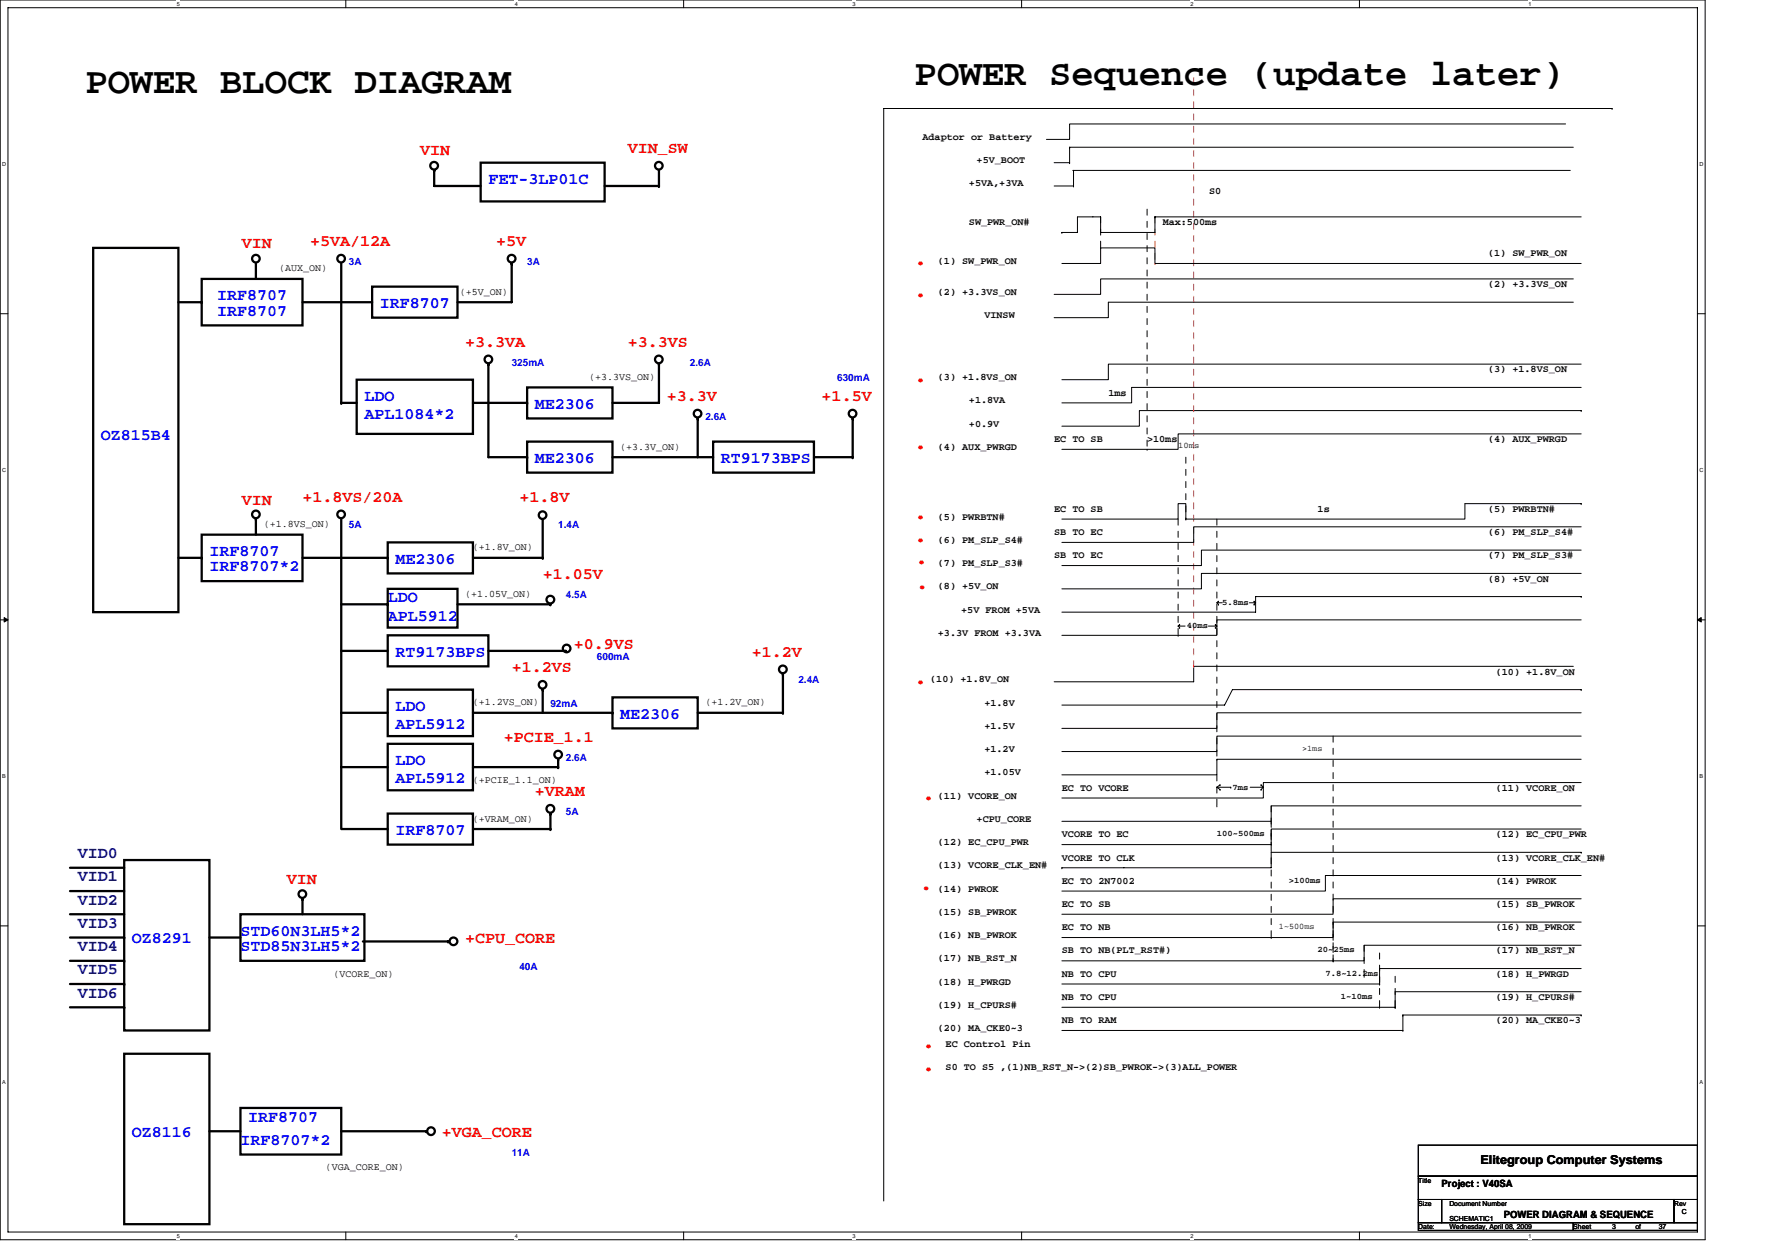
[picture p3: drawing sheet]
<svg xmlns="http://www.w3.org/2000/svg" width="297mm" height="210mm" viewBox="0 0 297 210" stroke-linecap="round" stroke-linejoin="round" font-family="sans-serif">
<path d="M0 0h285v207.3h-285zM1.3 1.3h282.4v204.7h-282.4z" fill="none" stroke="#000" stroke-width=".17"/>
<g fill="#fff">
<path d="M29.6 .1h.5v1.1h-.5z"/>
<path d="M29.6 206.1h.5v1.1h-.5z"/>
</g>
<path d="M57.8 0v1.3M57.8 206v1.3" fill="none" stroke="#000" stroke-width=".17"/>
<g fill="#fff">
<path d="M86 .1h.5v1.1h-.5z"/>
<path d="M86 206.1h.5v1.1h-.5z"/>
</g>
<path d="M114.3 0v1.3M114.3 206v1.3" fill="none" stroke="#000" stroke-width=".17"/>
<g fill="#fff">
<path d="M142.5 .1h.5v1.1h-.5z"/>
<path d="M142.5 206.1h.5v1.1h-.5z"/>
</g>
<path d="M170.8 0v1.3M170.8 206v1.3" fill="none" stroke="#000" stroke-width=".17"/>
<g fill="#fff">
<path d="M199 .1h.5v1.1h-.5z"/>
<path d="M199 206.1h.5v1.1h-.5z"/>
</g>
<path d="M227.2 0v1.3M227.2 206v1.3" fill="none" stroke="#000" stroke-width=".17"/>
<g fill="#fff">
<path d="M255.5 .1h.5v1.1h-.5z"/>
<path d="M255.5 206.1h.5v1.1h-.5z"/>
<path d="M.4 26.9h.6v1h-.6z"/>
<path d="M284.1 26.9h.6v1h-.6z"/>
<path d="M.4 78h.6v1.1h-.6z"/>
<path d="M284.1 78h.6v1.1h-.6z"/>
</g>
<path d="M0 52.5h1.3M283.7 52.5h1.3" fill="none" stroke="#000" stroke-width=".17"/>
<g fill="#fff">
<path d="M.4 129.2h.6v1h-.6z"/>
<path d="M284.1 129.2h.6v1h-.6z"/>
</g>
<path d="M0 103.6h1.3M283.7 103.6h1.3" fill="none" stroke="#000" stroke-width=".17"/>
<path d="M.7 103.3l.6 .3-.6 .4zM283.7 103.6l.7-.3v.7z" fill="#000" stroke="#000" stroke-width=".17"/>
<g fill="#fff">
<path d="M.4 180.4h.6v1h-.6z"/>
<path d="M284.1 180.4h.6v1h-.6z"/>
</g>
<g fill="none" stroke="#000" stroke-width=".17">
<path d="M269.5 18.1h-121.8v182.7M269.5 18.1h.1M176.2 27.2h2.6M176.2 31.1h3.2M177.5 38.9h.1M178.8 27.2h.1M178.8 24.6h.1M178.8 24.6h84.2M178.8 24.6v2.6M179.3 28.5h83.2M179.4 31.1h.1M179.4 28.5h.1"/>
<path d="M179.4 28.5v2.6M193.1 36.3v2.6h-9.1v-2.6h-3.9v2.6h-2.6M193.1 36.3h71.2M193.1 36.3h.1M261.7 20.7h-82.9v2.6h-3.9M177.5 44h6.5v-2.6h9.1v2.6h71.2M263 46.6h-79v2.6h-7.8M263 50.5h-77.7v2.6h-9.1M264.3 68.6h-73.8v2.6h-13M264.3 68.6h.1M264.3 64.8h-75.1v2.6h-11.7M264.3 60.9h-79v2.6h-7.8"/>
<path d="M264.3 72.5h-67.4v2.6h-19.4M264.3 84.2h.1M264.3 84.2h-19.4v2.6h-46.7v-2.6h-1.3v2.6h-19.4M264.3 92h-63.5v2.6h-23.3M264.3 88.1h-64.8v2.6h-22M264.3 95.9h-63.5v2.5h-23.3M264.3 99.7h-54.4v2.6h-32.4M264.3 99.7h.1M196.9 104.7h1.2M196.9 104.7l.3 .2M197.2 104.4h.1M197.2 104.9h.1"/>
<path d="M197.2 104.4l-.3 .3M202 104.7h1.4M203.2 104.4h.1M203.2 104.9h.1M203.2 104.4l.2 .3M203.4 100.8h.9M203.4 100.8l.3 .2M203.4 104.7l-.2 .2M203.7 101h.1M203.7 100.5h.1M203.7 100.5l-.3 .3M208.8 100.8h1.1"/>
<path d="M209.6 100.5h.1M209.6 101h.1M209.6 100.5l.3 .3M209.9 100.8l-.3 .2M263 111.4h-63.5v2.6h-23.3M264.3 119.2h-60.9v2.6h-25.9M264.3 103.6h-60.9v2.6h-25.9M264.3 115.3h-58.3l-1.3 2.6h-27.2M264.3 115.3h.1M203.4 131.6h2.3M203.4 131.6l.5 .4M203.9 132h.1"/>
<path d="M203.9 131.2h.1M203.9 131.2l-.5 .4M205.7 131.6h.1M209 131.6h2.2M210.8 132h.1M210.8 131.2h.1M210.8 131.2l.4 .4M211.2 131.6l-.4 .4M264.3 126.9h-60.9v2.6h-25.9M264.3 130.8h-53.1v2.6h-33.7M264.3 138.6h-51.8v2.6h-35M264.3 134.7h-51.8v2.6h-35"/>
<path d="M264.3 123.1h-60.9v2.5h-25.9M0 154.8h1.3M177.5 145.1h.1M264.3 154.2h-41.5v2.5h-45.3M264.3 142.5h-51.8v2.6h-35M264.3 142.5h.1M264.3 146.4h-42.8v2.6h-44M264.3 150.3h-41.5v2.5h-45.3M264.3 158h-36.3v2.6h-50.5M283.7 154.8h1.3M177.5 164.5h53.1M177.5 168.4h55.7"/>
<path d="M177.5 172.3h57M230.6 164.5h.1M233.2 168.4h.1M234.5 172.3h.1M234.5 169.7h.1M234.5 169.7v2.6M234.5 169.7h29.8M264.3 161.9h-33.7v2.6M264.3 165.8h-31.1v2.6M264.3 169.7h.1M237.1 191.5h46.6v5.1h-46.6zM237.1 196.6h46.6v3.9h-46.6z"/>
<path d="M237.1 204.4h25.9v1.3h-25.9zM237.1 200.5h3.9v3.9h-3.9zM241 200.5h38.8v3.9h-38.8zM263 204.4h20.7v1.3h-20.7zM279.8 200.5h3.9v3.9h-3.9z"/>
</g>
<g fill="none" stroke="#000" stroke-width=".17" stroke-dasharray="1 1 1 1 1 1 1 1">
<path d="M184 36.3v5.1M191.7 35v40.1M184 41.4h.1M191.7 75.1h.1M198.2 76.4v10.4M196.9 86.8v19.4M198.2 86.8h.1M203.4 86.8v40.1M196.9 106.2h.1M203.4 129.5v5.2M203.4 134.7h.1M203.4 126.9h.1"/>
<path d="M212.5 137.3v19.4M212.5 134.7v6.5M222.8 123.1v37.5M212.5 156.7h.1M212.5 141.2h.1M222.8 154.2v6.4M228 158v5.2M230.6 159.3v5.2M222.8 160.6h.1M228 163.2h.1M230.6 164.5h.1M230.6 163.2v5.2"/>
<path d="M230.6 168.4h.1M233.2 163.2v5.2M233.2 168.4h.1"/>
</g>
<path d="M199.5 13v98.4M193.1 36.3v7.7M193.1 44h.1M199.5 111.4h.1" fill="none" stroke="#ff8000" stroke-width=".17" stroke-dasharray="1 1 1 1 1 1 1 1"/>
<g fill="none" stroke="#000" stroke-width=".38">
<path d="M72.6 28.5v2.6h7.7M72.6 28.5h.1M80.3 27.2h20.8v6.5h-20.8zM101.1 31.1h9M110.1 31.1h.1M110.1 28.5v2.6M15.6 41.4h14.2v60.9h-14.2zM29.8 50.5h3.9M33.7 46.6h16.9v7.8h-16.9zM33.7 50.5h.1M42.8 44v2.6M50.6 50.5h11.6"/>
<path d="M57 44v23.4M62.2 47.9h14.3v5.2h-14.3zM85.5 44v6.5h-9M85.5 44h.1M57 67.4h.1M57 67.4h2.6M59.6 63.5h19.5v9h-19.5zM79.1 67.4h9M81.6 60.9h.1M81.6 60.9v15.5h6.5M88.1 73.8h14.3v5.2h-14.3zM88.1 64.8h14.3v5.2h-14.3z"/>
<path d="M88.1 76.4h.1M88.1 67.4h.1M102.4 76.4h14.2M110.1 60.9v6.5h-7.7M110.1 60.9h.1M116.6 76.4h2.6M116.6 70h.1M116.6 70v6.4M119.2 73.8h16.9v5.2h-16.9zM136.1 76.4h6.4M142.5 76.4h.1M142.5 70h.1"/>
<path d="M142.5 70v6.4M29.8 93.3h3.9M33.7 89.4h16.9v7.8h-16.9zM33.7 93.3h.1M42.8 86.8h.1M42.8 86.8v2.6M50.6 93.3h14.2M57 86.8v32.4M64.8 90.7h14.3v5.2h-14.3zM64.8 98.4h11.7v6.5h-11.7zM64.8 93.3h.1M79.1 93.3h11.6"/>
<path d="M90.7 93.3h.1M90.7 86.8v6.5M57 108.8h7.8M57 119.2h7.8M57 119.2v9M57 101h7.8M64.8 106.2h16.8v5.2h-16.8zM64.8 115.3h14.3v7.8h-14.3zM64.8 101h.1M76.5 101h15.5M79.1 119.2h23.3M81.6 108.8h13"/>
<path d="M90.7 115.3h.1M90.7 115.3v3.9M92 101h.1M94.6 108.8h.1M102.4 116.6h14.2v5.2h-14.2zM102.4 119.2h.1M116.6 119.2h14.3M130.9 119.2h.1M130.9 112.7h.1M130.9 112.7v6.5M57 128.2h7.8M57 128.2v10.4h7.8"/>
<path d="M64.8 124.4h14.3v7.7h-14.3zM64.8 136h14.3v5.2h-14.3zM79.1 128.2h14.2M79.1 138.6h12.9M92 136h.1M92 138.6h.1M92 136v2.6M93.3 128.2h.1M93.3 126.9h.1M93.3 126.9v1.3M11.7 152.8h9.1M11.7 145.1h9.1"/>
<path d="M11.7 149h9.1M11.7 156.7h9.1M20.8 143.8h14.2v28.5h-14.2zM20.8 156.7h.1M35 156.7h5.2M40.2 152.8h20.7v7.8h-20.7zM50.6 150.3h.1M50.6 150.3v2.5M60.7 157.4h14.2M74.9 157.4h.1M11.7 160.6h9.1M11.7 164.5h9.1"/>
<path d="M11.7 168.4h9.1M20.8 176.2h14.2v28.5h-14.2zM20.8 160.6h.1M20.8 164.5h.1M20.8 168.4h.1M35 189.1h5.2M40.2 185.2h16.8v7.8h-16.8zM57 189.1h14.3M71.3 189.1h.1"/>
<circle cx="72.6" cy="27.7" r=".64"/>
<circle cx="110.1" cy="27.7" r=".64"/>
<circle cx="42.8" cy="43.2" r=".64"/>
<circle cx="57" cy="43.2" r=".64"/>
<circle cx="85.5" cy="43.2" r=".64"/>
<circle cx="81.6" cy="60.1" r=".64"/>
<circle cx="110.1" cy="60.1" r=".64"/>
<circle cx="116.6" cy="69.1" r=".64"/>
<circle cx="142.5" cy="69.1" r=".64"/>
<circle cx="42.8" cy="86" r=".64"/>
<circle cx="57" cy="86" r=".64"/>
<circle cx="90.7" cy="86.1" r=".64"/>
<circle cx="90.7" cy="114.5" r=".64"/>
<circle cx="92" cy="100.2" r=".64"/>
<circle cx="94.7" cy="108.4" r=".64"/>
<circle cx="130.9" cy="111.9" r=".64"/>
<circle cx="92" cy="135.2" r=".65"/>
<circle cx="93.3" cy="126.2" r=".64"/>
<circle cx="50.5" cy="149.5" r=".64"/>
<circle cx="75.8" cy="157.4" r=".64"/>
<circle cx="72" cy="189.1" r=".64"/>
</g>
<g font-size="6.2">
<text x="14.3" y="15.5">POWER BLOCK DIAGRAM</text>
<text x="152.9" y="14.2">POWER Sequence (update later)</text>
</g>
<g font-size="3.5" fill="#f00">
<text x="152.9" y="44.4">.</text>
<text x="152.9" y="49.6">.</text>
<text x="152.9" y="63.8">.</text>
<text x="152.9" y="75.1">.</text>
<text x="152.9" y="86.7">.</text>
<text x="152.9" y="90.6">.</text>
<text x="153" y="94.3">.</text>
<text x="153.2" y="98.4">.</text>
<text x="152.9" y="114.3">.</text>
<text x="154.2" y="133.8">.</text>
<text x="153.8" y="148.8">.</text>
<text x="154.2" y="175.2">.</text>
<text x="154.2" y="179.1">.</text>
</g>
<g font-size="2.7" fill="#f00">
<text x="70.2" y="25.8">VIN</text>
<text x="105" y="25.6">VIN_SW</text>
<text x="40.4" y="41.4">VIN</text>
<text x="51.9" y="41.1">+5VA/12A</text>
<text x="82.9" y="41.1">+5V</text>
<text x="77.8" y="58">+3.3VA</text>
<text x="105" y="58">+3.3VS</text>
<text x="111.4" y="67">+3.3V</text>
<text x="137.3" y="67">+1.5V</text>
<text x="50.6" y="83.9">+1.8VS/20A</text>
<text x="86.8" y="83.9">+1.8V</text>
<text x="40.4" y="84.4">VIN</text>
<text x="90.7" y="96.8">+1.05V</text>
<text x="85.5" y="112.4">+1.2VS</text>
<text x="95.9" y="108.5">+0.9VS</text>
<text x="125.7" y="109.8">+1.2V</text>
<text x="84.2" y="124">+PCIE_1.1</text>
<text x="89.4" y="133.1">+VRAM</text>
<text x="48" y="147.9">VIN</text>
<text x="77.8" y="157.7">+CPU_CORE</text>
<text x="73.9" y="190.1">+VGA_CORE</text>
</g>
<g font-size="2.7" fill="#00f">
<text x="81.6" y="30.8">FET-3LP01C</text>
<text x="36.3" y="52.8">IRF8707</text>
<text x="36.3" y="50.2">IRF8707</text>
<text x="63.5" y="51.5">IRF8707</text>
<text x="60.9" y="67">LDO</text>
<text x="60.9" y="70.1">APL1084*2</text>
<text x="89.4" y="68.3">ME2306</text>
<text x="16.9" y="73.5">OZ815B4</text>
<text x="89.4" y="77.4">ME2306</text>
<text x="120.5" y="77.4">RT9173BPS</text>
<text x="35" y="95.5">IRF8707*2</text>
<text x="35" y="92.9">IRF8707</text>
<text x="66.1" y="94.2">ME2306</text>
<text x="64.8" y="100.7">LDO</text>
<text x="64.8" y="103.8">APL5912</text>
<text x="66.1" y="109.8">RT9173BPS</text>
<text x="66.1" y="118.9">LDO</text>
<text x="66.1" y="121.9">APL5912</text>
<text x="103.7" y="120.1">ME2306</text>
<text x="66.1" y="127.9">LDO</text>
<text x="66.1" y="131">APL5912</text>
<text x="66.1" y="139.6">IRF8707</text>
<text x="22.1" y="157.7">OZ8291</text>
<text x="40.2" y="159">STD85N3LH5*2</text>
<text x="40.2" y="156.4">STD60N3LH5*2</text>
<text x="22.1" y="190.1">OZ8116</text>
<text x="40.2" y="191.4">IRF8707*2</text>
<text x="41.5" y="187.5">IRF8707</text>
</g>
<g font-size="2.7" fill="#000080">
<text x="13" y="143.5">VID0</text>
<text x="13" y="147.3">VID1</text>
<text x="13" y="151.2">VID2</text>
<text x="13" y="155.1">VID3</text>
<text x="13" y="159">VID4</text>
<text x="13" y="166.8">VID6</text>
<text x="13" y="162.9">VID5</text>
</g>
<text font-size="2.1" x="247.5" y="194.6">Elitegroup Computer Systems</text>
<g font-size="1.7">
<text x="154.2" y="23.4">Adaptor or Battery</text>
<text x="163.3" y="27.3">+5V_BOOT</text>
<text x="162" y="31.2">+5VA,+3VA</text>
<text x="202.1" y="32.5">S0</text>
<text x="162" y="37.6">SW_PWR_ON#</text>
<text x="194.3" y="37.6">Max:500ms</text>
<text x="46.7" y="45.4">(AUX_ON)</text>
<text x="156.8" y="44.1">(1) SW_PWR_ON</text>
<text x="248.7" y="42.8">(1) SW_PWR_ON</text>
<text x="76.9" y="49.3">(+5V_ON)</text>
<text x="156.8" y="49.3">(2) +3.3VS_ON</text>
<text x="164.5" y="53.2">VINSW</text>
<text x="248.7" y="48">(2) +3.3VS_ON</text>
<text x="98.5" y="63.5">(+3.3VS_ON)</text>
<text x="156.8" y="63.5">(3) +1.8VS_ON</text>
<text x="248.7" y="62.3">(3) +1.8VS_ON</text>
<text x="162" y="71.3">+0.9V</text>
<text x="162" y="67.4">+1.8VA</text>
<text x="185.3" y="66.1">1ms</text>
<text x="103.7" y="75.2">(+3.3V_ON)</text>
<text x="156.8" y="75.2">(4) AUX_PWRGD</text>
<text x="176.2" y="73.9">EC TO SB</text>
<text x="191.7" y="73.9">&gt;10ms</text>
<text x="248.7" y="73.9">(4) AUX_PWRGD</text>
<text x="44.1" y="88.1">(+1.8VS_ON)</text>
<text x="156.8" y="86.9">(5) PWRBTN#</text>
<text x="176.2" y="85.6">EC TO SB</text>
<text x="176.2" y="89.5">SB TO EC</text>
<text x="220.3" y="85.6">1s</text>
<text x="248.7" y="89.5">(6) PM_SLP_S4#</text>
<text x="248.7" y="85.6">(5) PWRBTN#</text>
<text x="79.1" y="92">(+1.8V_ON)</text>
<text x="156.8" y="94.6">(7) PM_SLP_S3#</text>
<text x="156.8" y="90.8">(6) PM_SLP_S4#</text>
<text x="176.2" y="93.3">SB TO EC</text>
<text x="248.7" y="93.3">(7) PM_SLP_S3#</text>
<text x="77.8" y="99.8">(+1.05V_ON)</text>
<text x="156.8" y="98.5">(8) +5V_ON</text>
<text x="248.7" y="97.2">(8) +5V_ON</text>
<text x="156.8" y="106.3">+3.3V FROM +3.3VA</text>
<text x="160.7" y="102.4">+5V FROM +5VA</text>
<text x="250" y="112.8">(10) +1.8V_ON</text>
<text x="79.1" y="117.9">(+1.2VS_ON)</text>
<text x="117.9" y="117.9">(+1.2V_ON)</text>
<text x="155.5" y="114.1">(10) +1.8V_ON</text>
<text x="164.5" y="118">+1.8V</text>
<text x="164.5" y="121.8">+1.5V</text>
<text x="164.5" y="125.7">+1.2V</text>
<text x="79.1" y="130.9">(+PCIE_1.1_ON)</text>
<text x="164.5" y="129.6">+1.05V</text>
<text x="79.1" y="137.4">(+VRAM_ON)</text>
<text x="156.8" y="133.5">(11) VCORE_ON</text>
<text x="163.3" y="137.4">+CPU_CORE</text>
<text x="177.5" y="132.2">EC TO VCORE</text>
<text x="250" y="132.2">(11) VCORE_ON</text>
<text x="156.8" y="141.3">(12) EC_CPU_PWR</text>
<text x="177.5" y="143.9">VCORE TO CLK</text>
<text x="177.5" y="140">VCORE TO EC</text>
<text x="250" y="143.9">(13) VCORE_CLK_EN#</text>
<text x="250" y="140">(12) EC_CPU_PWR</text>
<text x="156.8" y="149.1">(14) PWROK</text>
<text x="156.8" y="145.2">(13) VCORE_CLK_EN#</text>
<text x="177.5" y="147.7">EC TO 2N7002</text>
<text x="250" y="147.7">(14) PWROK</text>
<text x="156.8" y="152.9">(15) SB_PWROK</text>
<text x="177.5" y="155.5">EC TO NB</text>
<text x="177.5" y="151.6">EC TO SB</text>
<text x="250" y="155.5">(16) NB_PWROK</text>
<text x="250" y="151.6">(15) SB_PWROK</text>
<text x="156.8" y="160.7">(17) NB_RST_N</text>
<text x="156.8" y="156.8">(16) NB_PWROK</text>
<text x="177.5" y="159.4">SB TO NB(PLT_RST#)</text>
<text x="250" y="159.4">(17) NB_RST_N</text>
<text x="55.7" y="163.3">(VCORE_ON)</text>
<text x="156.8" y="164.6">(18) H_PWRGD</text>
<text x="177.5" y="167.2">NB TO CPU</text>
<text x="177.5" y="163.3">NB TO CPU</text>
<text x="250" y="167.2">(19) H_CPURS#</text>
<text x="250" y="163.3">(18) H_PWRGD</text>
<text x="156.8" y="172.4">(20) MA_CKE0~3</text>
<text x="156.8" y="168.5">(19) H_CPURS#</text>
<text x="177.5" y="171.1">NB TO RAM</text>
<text x="250" y="171.1">(20) MA_CKE0~3</text>
<text x="158.1" y="175">EC Control Pin</text>
<text x="158.1" y="178.8">S0 TO S5 ,(1)NB_RST_N-&gt;(2)SB_PWROK-&gt;(3)ALL_POWER</text>
<text x="54.4" y="195.6">(VGA_CORE_ON)</text>
<text x="241" y="198.5">Project : V40SA</text>
<text x="251.4" y="203.6">POWER DIAGRAM &amp; SEQUENCE</text>
</g>
<g font-size="1.7" fill="#00f">
<text x="58.3" y="44.3">3A</text>
<text x="88.1" y="44.3">3A</text>
<text x="85.5" y="61.2">325mA</text>
<text x="115.3" y="61.2">2.6A</text>
<text x="139.9" y="63.7">630mA</text>
<text x="117.9" y="70.2">2.6A</text>
<text x="58.3" y="88.3">5A</text>
<text x="93.3" y="88.3">1.4A</text>
<text x="94.6" y="100">4.5A</text>
<text x="99.8" y="110.4">600mA</text>
<text x="92" y="118.2">92mA</text>
<text x="133.5" y="114.3">2.4A</text>
<text x="94.6" y="127.2">2.6A</text>
<text x="94.6" y="136.3">5A</text>
<text x="86.8" y="162.2">40A</text>
<text x="85.5" y="193.3">11A</text>
</g>
<g font-size="1.4">
<text x="196.9" y="75">10ms</text>
<text x="204.3" y="101.2">5.8ms</text>
<text x="198.4" y="105.1">40ms</text>
<text x="217.7" y="125.5">&gt;1ms</text>
<text x="206" y="132">7ms</text>
<text x="203.4" y="139.8">100~500ms</text>
<text x="215.5" y="147.6">&gt;100ms</text>
<text x="213.8" y="155.3">1~500ms</text>
<text x="220.3" y="159.2">20~25ms</text>
<text x="221.5" y="163.1">7.8~12.2ms</text>
<text x="224.1" y="167">1~10ms</text>
</g>
<g font-size="1.2">
<text x="237.1" y="197.7">Title</text>
<text x="237.1" y="201.6">Size</text>
<text x="242.3" y="201.6">Document Number</text>
<text x="279.8" y="201.6">Rev</text>
<text x="281.1" y="202.9">C</text>
<text x="237.1" y="205.5">Date:</text>
<text x="242.3" y="205.5">Wednesday, April 08, 2009</text>
<text x="242.3" y="204.2">SCHEMATIC1</text>
<text x="263" y="205.5">Sheet</text>
<text x="269.5" y="205.5">3</text>
<text x="273.4" y="205.5">of</text>
<text x="277.3" y="205.5">37</text>
</g>
<g font-size=".9">
<text x="29.6" y="1">5</text>
<text x="86" y="1">4</text>
<text x="142.5" y="1">3</text>
<text x="199" y="1">2</text>
<text x="255.5" y="1">1</text>
<text x=".4" y="27.7">D</text>
<text x="284.1" y="27.7">D</text>
<text x=".4" y="78.8">C</text>
<text x="284.1" y="78.8">C</text>
<text x=".4" y="130">B</text>
<text x="284.1" y="130">B</text>
<text x=".4" y="181.2">A</text>
<text x="284.1" y="181.2">A</text>
<text x="29.6" y="206.9">5</text>
<text x="86" y="206.9">4</text>
<text x="142.5" y="206.9">3</text>
<text x="199" y="206.9">2</text>
<text x="255.5" y="206.9">1</text>
</g>
</svg>
